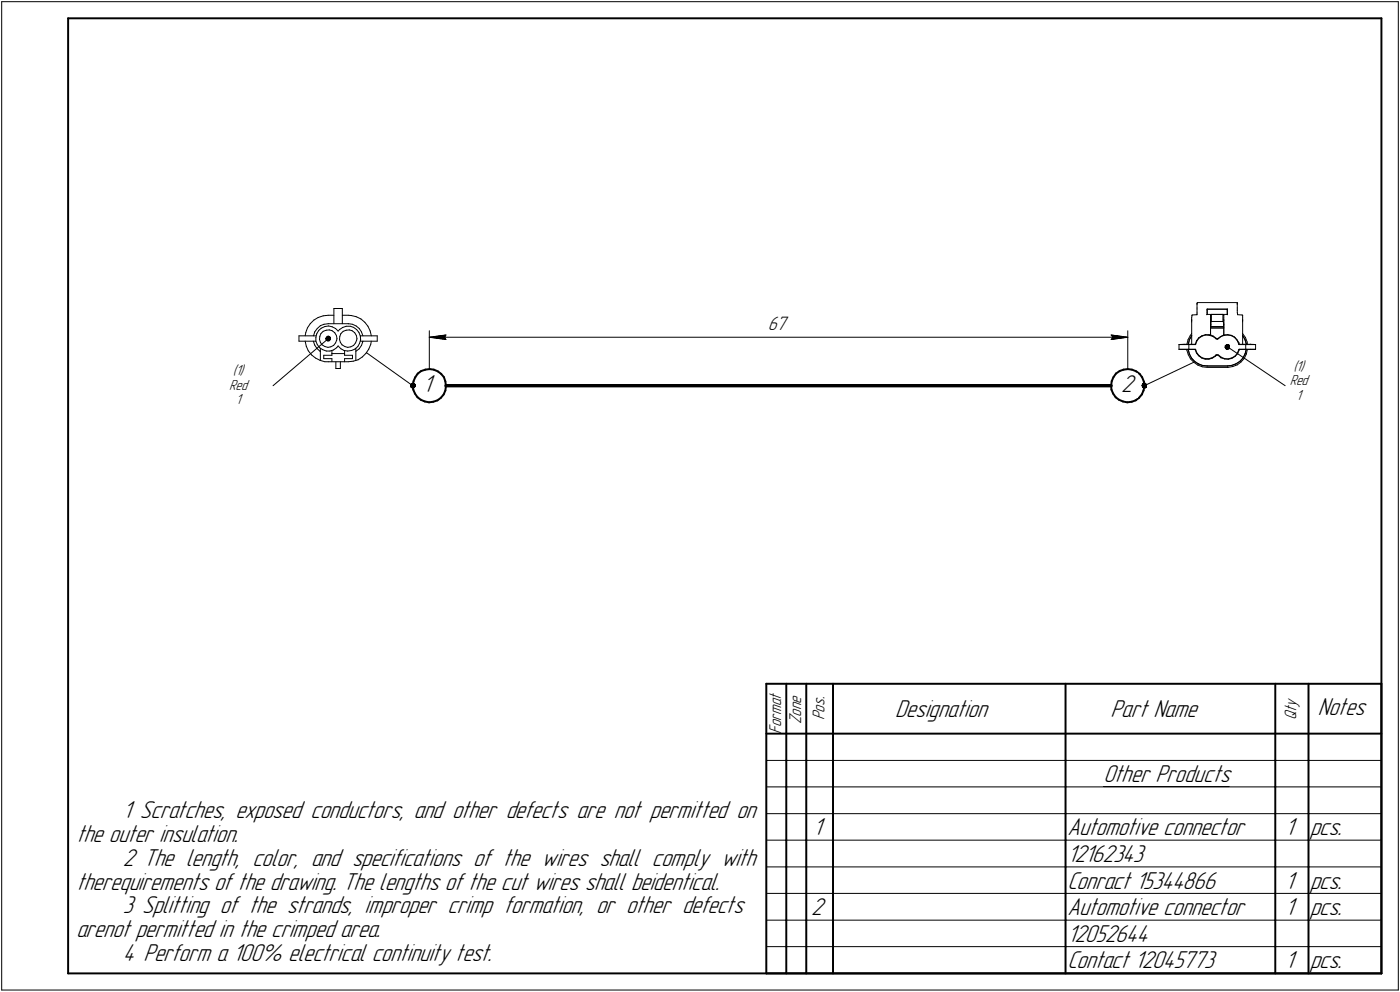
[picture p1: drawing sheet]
<svg xmlns="http://www.w3.org/2000/svg" width="421mm" height="298mm" viewBox="0 0 421 298" stroke-linecap="round" stroke-linejoin="round" font-family="sans-serif">
<path d="M134.1 115.9h200.1z" fill="none" stroke="#000" stroke-width="1"/>
<g fill="none" stroke="#000" stroke-width=".59">
<path d="M20.5 5.5v287zM20.5 5.5h395zM415.5 5.5v287zM124.1 115.8l.2 1.3zM124.3 117.1l.5 1.2zM124.4 114.6l-.3 1.2zM124.8 118.3l.8 1.1zM124.9 113.4l-.5 1.2zM125.6 119.4l1 .7zM125.6 112.3l1.1-.8zM125.6 112.3l-.7 1.1zM126.7 111.5l1.2-.4z"/>
<path d="M127.9 111.1l1.3-.2zM129.2 110.9l1.3 .2zM130.5 111.1l1.2 .5zM131.7 111.6l1 .8zM132.7 112.4l.8 1zM133.4 118.5l-.8 1zM133.5 113.4l.4 1.2zM133.9 117.3l-.5 1.2zM133.9 114.6l.2 1.3zM134.1 116.1l-.2 1.2zM134.1 115.9v.2zM334.2 115.8l.1 1.3z"/>
<path d="M334.3 117.1l.5 1.2zM334.3 114.6l-.1 1.2zM334.8 118.3l.7 1.1zM334.9 113.4l-.6 1.2zM335.5 119.4l1 .7zM335.6 112.3l1.1-.8zM335.6 112.3l-.7 1.1zM336.7 111.5l1.2-.4zM337.9 111.1l1.3-.2zM339.2 110.9l1.2 .2zM340.4 111.1l1.3 .5zM341.7 111.6l1 .8z"/>
<path d="M342.7 112.4l.8 1zM343.4 118.5l-.8 1zM343.5 113.4l.5 1.2zM343.9 117.3l-.5 1.2zM344 114.6l.2 1.3zM344.2 115.9v.2zM344.2 116.1l-.3 1.2zM126.6 120.1l1.2 .5zM127.8 120.7l1.2 .2zM129 120.9l1.3-.2zM130.3 120.7l1.3-.4zM131.6 120.3l1-.8z"/>
<path d="M336.5 120.1l1.2 .5zM337.7 120.7l1.3 .2zM339 120.9l1.4-.2zM340.4 120.7l1.1-.4zM341.5 120.3l1.1-.8zM230.5 205.5v87zM230.5 205.5h185zM236.5 205.5v15zM242.5 205.5v15zM250.5 205.5v15zM320.5 205.5v15zM383.5 205.5v15z"/>
<path d="M393.5 205.5v15zM415.5 205.5v87zM230.5 220.5h185zM236.5 220.5v8zM236.5 228.5v8zM236.5 236.5v8zM242.5 220.5v8zM242.5 228.5v8zM242.5 236.5v8zM250.5 220.5v8zM250.5 228.5v8zM250.5 236.5v8z"/>
<path d="M320.5 220.5v8zM320.5 228.5v8zM320.5 236.5v8zM383.5 220.5v8zM383.5 228.5v8zM383.5 236.5v8zM393.5 220.5v8zM393.5 228.5v8zM393.5 236.5v8zM236.5 244.5v8zM236.5 252.5v8zM242.5 244.5v8z"/>
<path d="M242.5 252.5v8zM250.5 244.5v8zM250.5 252.5v8zM320.5 244.5v8zM320.5 252.5v8zM383.5 244.5v8zM383.5 252.5v8zM393.5 244.5v8zM393.5 252.5v8zM236.5 260.5v8zM236.5 268.5v8zM236.5 276.5v8z"/>
<path d="M242.5 260.5v8zM242.5 268.5v8zM242.5 276.5v8zM250.5 260.5v8zM250.5 268.5v8zM250.5 276.5v8zM320.5 260.5v8zM320.5 268.5v8zM320.5 276.5v8zM383.5 260.5v8zM383.5 268.5v8zM383.5 276.5v8z"/>
<path d="M393.5 260.5v8zM393.5 268.5v8zM393.5 276.5v8zM20.5 292.5h395zM230.5 292.5h185zM236.5 284.5v8zM242.5 284.5v8zM250.5 284.5v8zM320.5 284.5v8zM383.5 284.5v8zM393.5 284.5v8z"/>
</g>
<g fill="none" stroke="#000" stroke-width=".3">
<path d="M.5 .5v297zM.5 .5h420zM420.5 .5v297zM91.9 100l-.1 .9zM92.5 98.6l-.6 1.4zM93.3 97.3l-.8 1.3zM94.4 96.2l1.3-.8zM94.4 96.2l-1.1 1.1zM94.7 99.7l-.4 1.1zM95.4 98.7l-.7 1zM95.4 98.7l1-.8zM95.7 95.4l1.5-.5z"/>
<path d="M95.8 99.3l-.6 1zM95.8 99.3l.8-.7zM96.4 97.9l1.1-.4zM96.6 98.6l1.1-.5zM97.2 99.6l-.7 .6zM97.2 94.9l1.5-.2zM97.2 99.6l.9-.4zM97.5 97.5l1.2-.2zM97.7 98.1l1.1-.1zM98.1 99.2l1-.1zM98.7 94.7h1.7zM98.7 97.3h6z"/>
<path d="M98.8 98l1.1 .2zM99.1 99.1l.8 .3zM99.9 99.4l.8 .6zM99.9 98.2l1 .5zM100.4 92.7v4.6zM100.4 92.7h2.6zM100.7 100l.5 .8zM100.9 98.7l.8 .8zM102.2 99l-.5 .5zM102.2 99l.9-.6zM103 92.7v4.6zM103 94.7h1.7z"/>
<path d="M103.1 98.4l1-.4zM103.2 99.6l.9-.4zM103.2 99.6l-.7 .6zM104.1 99.2l1-.1zM104.1 98h1.2zM104.7 94.7l1 .1zM104.8 97.3h.1M104.8 97.3l1.2 .2zM105.1 99.1l.8 .3zM105.3 98l1 .4zM105.7 94.8l1.4 .4zM105.9 99.4l.8 .6z"/>
<path d="M106 97.5l1.1 .5zM106.3 98.4l1 .7zM106.7 100l.5 .8zM107.1 98l.9 .7zM107.1 95.2l1.4 .6zM107.3 99.1l.6 .8zM107.9 99.9l.5 1.1zM108 98.7l.7 1zM108.5 95.8l1.2 1.1zM108.7 99.7l.4 1.2zM109.7 96.9l1 1.1zM110.7 98l.6 1.5z"/>
<path d="M111.3 99.5l.4 1.4zM129.1 99.4v11.5zM339.2 99.4v11.5zM358.4 96.8v6.7zM358.4 95.5v.4zM358.4 95.9v.2zM358.4 96.1h.1M358.4 96.2h.1M358.4 96.3h.1M358.4 96.4h.1M358.4 96.4v.2zM358.4 96.6v.2z"/>
<path d="M358.5 94.7v.2zM358.5 94.9l-.1 .6zM358.6 94.7h.1M358.6 94.7l1.3-.1zM360 94.6h.1M360 91.2h.1M360 91.3h.1M360 91.4h.1M360 94.3v.3zM360 93.8v.5zM360 92.9v.9zM360 92.5v.4z"/>
<path d="M360 91.4v1.1zM360.1 90.9h.1M360.1 91h.1M360.1 91.1h.1M360.1 90.9h12zM363.1 94.5h.1M363.1 93v1.5zM363.1 93h.1M363.1 92.9v.5zM363.1 93.4v.5zM363.1 93.9v.5zM363.1 94.4l-.1 .2z"/>
<path d="M363.1 93h6zM363.1 92.9h6zM363.1 94.5h6zM364.1 94.7v.2zM364.1 94.9v.6zM364.1 95.5v.4zM364.1 95.9v.2zM364.1 96.1h.1M364.1 96.2h.1M364.1 96.3h.1M364.1 96.4h.1M364.1 96.4v.2z"/>
<path d="M364.1 96.6v.2zM364.1 98.6h.1M364.1 94.7l.2-.2zM364.1 96.8v3.9zM364.1 98.6v2.1zM364.1 98.6h3.9zM364.2 97.8h.1M364.2 97.7h.1M364.2 97.6h.1M364.2 97.5h.1M364.2 97.2v.2zM364.2 97v.2z"/>
<path d="M364.2 97.8v.8zM364.2 98.1h3.8zM364.2 98.6h3.8zM364.3 96.6h3.5zM364.3 94.5h3.5zM364.3 94.5v2.1zM364.3 96.6l-.1 .4zM367.8 94.5v2.1zM367.8 94.5l.2 .2zM367.8 96.6l.2 .4zM368 94.7v.2zM368 94.9v.6z"/>
<path d="M368 95.5v.4zM368 95.9v.2zM368 96.1h.1M368 96.2h.1M368 96.3h.1M368 96.4h.1M368 96.4v.2zM368 96.6v.2zM368 98.6v2.1zM368 97.8v.8zM368 96.8v3.9zM368 97h.1"/>
<path d="M368 97.1v.4zM368 97.5h.1M368 97.6h.1M368 97.7h.1M369.1 94.6h.1M369.1 93h.1M369.1 93v1.5zM369.1 94.3v.3zM369.1 93.8v.5zM369.1 93v.8zM372.1 91.4v1.1zM372.1 92.5v.4z"/>
<path d="M372.1 92.9v.4zM372.1 93.3v.6zM372.1 93.9l.1 .5zM372.1 90.9h.1M372.1 91h.1M372.1 91.1h.1M372.1 91.2h.1M372.1 91.3h.1M372.1 91.4h.1M372.2 94.4v.2zM372.2 94.6l1.3 .1zM373.5 94.7h.2z"/>
<path d="M373.7 96.8v6.7zM373.7 94.7v.2zM373.7 94.9v.6zM373.7 95.5v.4zM373.7 95.9v.2zM373.7 96.1h.1M373.7 96.2h.1M373.7 96.3h.1M373.7 96.4h.1M373.7 96.4v.2zM373.7 96.6v.2zM82.1 115.9l16.6-14.1z"/>
<path d="M89.9 100.9v1.6zM89.9 102.5h5.1zM89.9 100.9h5.1zM91.8 102.5l.3 1.6zM92.1 104.1l.6 1.3zM92.7 105.4l1 1.3zM93.7 106.7l1.2 .9zM94.2 102.5l.5 1.2zM94.3 100.8h.1M94.7 103.7l.6 1zM94.9 107.6l1.4 .7zM95 101.4v1.1z"/>
<path d="M95 102.5l.4 1zM95.2 100.3l-.2 1.1zM95.3 104.7l1 .9zM95.4 103.5l.7 1zM96.1 102l.3 .9zM96.1 104.5l.9 .6zM96.2 101.1l-.1 .9zM96.3 105.6h.1M96.3 108.3l1.4 .4zM96.4 102.9l.5 .7zM96.4 104.6v3.8zM96.5 100.2l-.3 .9z"/>
<path d="M96.9 103.6l.8 .5zM97 105.1l1.1 .4zM97.4 106.8h2.4zM97.4 106.8v1zM97.4 107.8h2.4zM97.7 104.1l.9 .3zM97.7 108.7h1zM98.1 105.5h1.1zM98.6 104.4l.9-.2zM98.7 108.7h6zM99.2 105.5l1.1-.3zM99.5 104.2l.8-.4z"/>
<path d="M99.8 106.3h3.8zM99.8 105.3v1zM99.8 106.3v.5zM99.8 107.8v.9zM100.3 105.2l1-.7zM100.9 103l-.6 .8zM101 108.7v2zM101 110.7h1.4zM101.2 100.8l.1 1zM101.3 102.2l-.4 .8zM101.3 101.8v.4zM101.7 104l.8 .8z"/>
<path d="M101.7 104l-.4 .5zM102.1 102l.3 .9zM102.2 101.1l-.1 .9zM102.4 102.9l.5 .7zM102.4 108.7v2zM102.5 100.2l-.3 .9zM102.5 104.8l1 .5zM102.9 103.6l.8 .5zM103.5 105.3l1.1 .2zM103.6 105.3v1zM103.6 106.3v.5zM103.6 106.8h2.4z"/>
<path d="M103.6 107.8v.9zM103.6 107.8h2.4zM103.7 104.1l.9 .3zM104.6 104.4l.9-.2zM104.6 105.5l1.1-.2zM104.7 108.7l1.6-.2zM105.5 104.2l.8-.4zM105.7 105.3l1.1-.4zM106 106.8v1zM106.3 108.5l1.4-.4zM106.8 104.9l.8-.8zM106.9 103l-.6 .8z"/>
<path d="M107 105.6l1-.8zM107 104.6v3.8zM107.2 100.8l.2 1zM107.3 102.2l-.4 .8zM107.4 101.8l-.1 .4zM107.7 108.1l1.3-.8zM108.1 103.2l-.5 .9zM108.4 100.9h5.1zM108.4 101l.1 1.1zM108.4 102.5h5.1zM108.5 102.1l-.4 1.1zM108.7 103.8l-.7 1z"/>
<path d="M109 107.3l1.1-1.1zM109.1 102.6h.1M109.1 102.6l-.4 1.2zM110.2 106l13.9 9.9zM110.9 104.9l-.8 1.3zM111.5 103.5l-.6 1.4zM111.7 102.5l-.2 1zM113.5 100.9v1.6zM129.1 101.3l5-.6zM129.1 101.3h210.1zM129.1 101.3l5 .7zM133.7 101.3l.4 .7z"/>
<path d="M134.1 100.7l-.4 .6zM334.2 100.7l5 .6zM334.2 100.7l.5 .6zM334.2 102l5-.7zM334.7 101.3l-.5 .7zM344.2 115.9l14.8-7zM354.6 103.5h2.9zM354.6 105h2.9zM354.6 103.5v1.5zM354.6 103.5h1.5zM354.6 105h1.5zM356.1 105h1.2z"/>
<path d="M356.1 103.5h1.2zM357 105v.2zM357 105.2l.4 1.4zM357.3 102.1l-.3 1.4zM357.3 103.5h.1M357.3 105l.4 1.3zM357.3 105h.1M357.4 105l.2 1.3zM357.4 106.6l.7 1.3zM357.4 105h2zM357.4 103.5h1zM357.4 103.4h.1"/>
<path d="M357.5 103.5v1.5zM357.5 105h2.1zM357.5 103.5h2.1zM357.6 106.3l.7 1.2zM357.7 102.1l-.3 1.4zM357.7 106.3l.6 1.3zM357.7 102l-.3 1.4zM358 100.8l-.7 1.3zM358.1 107.9l1 1zM358.3 107.6l.9 1zM358.3 107.5l.9 1zM358.4 100.2l-.4 .6z"/>
<path d="M358.4 100.9h.1M358.4 100.8l-.7 1.2zM358.4 103.5h1.1zM358.4 100.9l-.7 1.2zM359.1 108.9l1.2 .8zM359.2 108.5l1.1 .8zM359.2 108.6l1.2 .8zM359.4 105h.2zM359.4 105l.4 1.1zM359.5 103.5h.1M359.6 105l.3 1zM359.8 102.4l-.3 1.1z"/>
<path d="M359.8 106.1l.7 .8zM359.9 102.5l-.3 1zM359.9 106l.7 .8zM360.3 109.7l1.3 .5zM360.3 109.3l1.3 .5zM360.4 109.4l1.4 .5zM360.5 101.5l.9-.6zM360.5 106.9l.9 .7zM360.5 101.5l-.7 .9zM360.6 101.6l.9-.6zM360.6 106.8l.9 .7zM360.6 101.6l-.7 .9z"/>
<path d="M361.4 100.9l1.1-.3zM361.4 107.6l1.1 .3zM361.5 101l1-.3zM361.5 107.5l1 .3zM361.6 109.8l1.5 .2zM361.6 110.2l1.5 .2zM361.8 109.9l1.3 .1zM362.5 107.9h1.1zM362.5 100.7l1.1 .1zM362.5 100.6h1.1zM362.5 107.8h1.1zM363.1 110h6z"/>
<path d="M363.1 110.4h6zM363.6 107.9l1.1-.3zM363.6 100.8l1.1 .3zM363.6 100.6l.5 .1zM363.6 107.8l1.1-.4zM364.1 100.7l.8 .3zM364.7 107.4l.9-.6zM364.7 107.6l.9-.6zM364.7 101.1l.9 .6zM364.9 101l.9 .7zM365.6 101.7h.1M365.8 101.9h.1"/>
<path d="M365.7 106.7l.3-.1zM365.7 106.7l-.1 .1zM365.8 106.8h.1M365.8 101.7l.3 .2zM365.8 106.8l-.2 .2zM365.8 101.9h.3zM365.8 106.8l.3-.1zM366 106.6l.4 .1zM366.1 101.9l.3-.1zM366.1 106.7l.3 .1zM366.4 106.8l.8 .7zM366.4 101.8h.1"/>
<path d="M366.4 101.7l.6-.5zM366.4 106.7l.9 .7zM366.4 101.8l.9-.7zM367 101.2l1-.5zM367.2 107.5l1.1 .4zM367.3 107.4l1 .4zM367.3 101.1l1-.3zM368 100.7l1.1-.1zM368.3 107.8l1.1 .1zM368.3 107.9h1.1zM368.3 100.8l1.1-.1zM369.1 104.2l17.4 11.7z"/>
<path d="M369.1 110l1.3-.2zM369.1 110.4h.2zM369.1 110l1.4-.2zM369.1 100.6l1.1 .2zM369.3 110.4l1.5-.2zM369.4 107.9l1.1-.4zM369.4 107.9l1.1-.2zM369.4 100.7l1.1 .2zM370.2 100.8l1.1 .5zM370.4 109.8l1.3-.4zM370.5 107.5l.9-.5zM370.5 107.7l.9-.6z"/>
<path d="M370.5 109.8l1.3-.5zM370.5 100.9l.9 .6zM370.8 110.2l1.3-.6zM371.3 101.3l.7 .8zM371.4 101.5l.7 .9zM371.7 109.4l1.2-.8zM371.8 109.3l1.2-.8zM372 102.1l.6 .9zM372.1 109.6l1.1-.8zM372.1 102.4l.4 1zM372.1 106.2l-.7 .8zM372.2 106.3l-.8 .8z"/>
<path d="M372.5 105.2l-.4 1zM372.5 103.4l.1 .1zM372.6 105.3l-.4 1zM372.6 105h.1M372.6 103.5h.1M372.6 105h2zM372.6 103l.1 .5zM372.6 105l-.1 .2zM372.6 103.5h2zM372.7 103.5h1zM372.7 105h2.1zM372.7 105l-.1 .3z"/>
<path d="M373.8 100.9h.1M373.7 103.5h1.1zM373.7 100.8l.7 1.2zM373.7 100.2l.9 1.2zM373.8 107.6l-.9 1zM373.8 100.9l.7 1.2zM373.9 107.5l-.9 1zM374.2 107.7l-1 1.1zM374.4 102l.4 1.4zM374.5 106.3l-.6 1.2zM374.5 102.1l.3 1.4zM374.5 106.3l-.7 1.3z"/>
<path d="M374.6 101.4l.5 1.4zM374.6 105h3zM374.6 103.5v1.5zM374.7 103.5h2.9zM374.8 105h1.2zM374.8 105l-.3 1.3zM374.8 103.5h1.2zM374.8 103.4h.1M374.8 106.4l-.6 1.3zM375.1 102.8l.1 .7zM375.2 105l-.4 1.4zM376.1 105h.1"/>
<path d="M376 103.5h.1M376.1 103.5h1.5zM376.1 105h1.5zM377.6 103.5v1.5zM230.5 228.5h6zM230.5 236.5h6zM236.5 228.5h6zM236.5 236.5h6zM242.5 228.5h8zM242.5 236.5h8zM250.5 228.5h70zM250.5 236.5h70z"/>
<path d="M320.5 228.5h63zM320.5 236.5h63zM331.9 236.4h37.8zM383.5 228.5h10zM383.5 236.5h10zM393.5 228.5h22zM393.5 236.5h22zM230.5 244.5h6zM230.5 252.5h6zM236.5 244.5h6zM236.5 252.5h6zM242.5 244.5h8z"/>
<path d="M242.5 252.5h8zM250.5 244.5h70zM250.5 252.5h70zM320.5 244.5h63zM320.5 252.5h63zM383.5 244.5h10zM383.5 252.5h10zM393.5 244.5h22zM393.5 252.5h22zM230.5 260.5h6zM230.5 268.5h6zM230.5 276.5h6z"/>
<path d="M236.5 260.5h6zM236.5 268.5h6zM236.5 276.5h6zM242.5 260.5h8zM242.5 268.5h8zM242.5 276.5h8zM250.5 260.5h70zM250.5 268.5h70zM250.5 276.5h70zM320.5 260.5h63zM320.5 268.5h63zM320.5 276.5h63z"/>
<path d="M383.5 260.5h10zM383.5 268.5h10zM383.5 276.5h10zM393.5 260.5h22zM393.5 268.5h22zM393.5 276.5h22zM.5 297.5h420zM230.5 284.5h6zM236.5 284.5h6zM242.5 284.5h8zM250.5 284.5h70zM320.5 284.5h63z"/>
<path d="M383.5 284.5h10zM393.5 284.5h22z"/>
</g>
<g fill="#fff" stroke="#fff" stroke-width=".3">
<path d="M230.9 94.7h6.5zM230.9 94.7h6.5zM230.9 94.8h6.5zM230.9 94.9h6.5zM230.9 95h6.5zM230.9 95.1h6.5zM230.9 95.2h6.5zM230.9 95.3h6.5zM230.9 95.3h6.5zM230.9 95.4h6.5zM230.9 95.5h6.5zM230.9 95.6h6.5zM230.9 95.7h6.5zM230.9 95.8h6.5zM230.9 95.8h6.5zM230.9 95.9h6.5zM230.9 96h6.5zM230.9 96.1h6.5zM230.9 96.2h6.5zM230.9 96.3h6.5zM230.9 96.4h6.5zM230.9 96.4h6.5zM230.9 96.5h6.5zM230.9 96.6h6.5zM230.9 96.7h6.5zM230.9 96.8h6.5zM230.9 96.9h6.5zM230.9 96.9h6.5zM230.9 97h6.5zM230.9 97.1h6.5zM230.9 97.2h6.5zM230.9 97.3h6.5zM230.9 97.4h6.5zM230.9 97.5h6.5zM230.9 97.5h6.5zM230.9 97.6h6.5zM230.9 97.7h6.5zM230.9 97.8h6.5zM230.9 97.9h6.5zM230.9 98h6.5zM230.9 98h6.5zM230.9 98.1h6.5zM230.9 98.2h6.5zM230.9 98.3h6.5zM230.9 98.4h6.5zM230.9 98.5h6.5zM230.9 98.6h6.5zM230.9 98.6h6.5zM230.9 98.7h6.5zM230.9 98.8h6.5zM230.9 98.9h6.5zM230.9 99h6.5zM230.9 99.1h6.5zM230.9 99.1h6.5zM230.9 99.2h6.5zM230.9 99.3h6.5zM230.9 99.4h6.5zM230.9 99.5h6.5zM230.9 99.6h6.5zM230.9 99.7h6.5zM230.9 99.7h6.5zM230.9 99.8h6.5zM230.9 99.9h6.5zM230.9 100h6.5zM230.9 100.1h6.5zM230.9 100.2h6.5zM230.9 100.2h6.5z"/>
<path d="M133.9 100.2h.7zM133.2 100.3h1.4zM132.4 100.4h2.2zM131.7 100.5h2.9zM130.9 100.6h3.7zM130.7 100.7h3.9zM130.6 100.8h4zM130.3 100.8h4.3zM130.1 100.9h4.5zM130 101h4.6zM129.7 101.1h4.9zM129.5 101.2h5.1zM129.4 101.3h5.2zM129.1 101.3h5.5zM129.4 101.4h5.2zM129.5 101.5h5.1zM129.7 101.6h4.9zM130 101.7h4.6zM130.1 101.8h4.5zM130.3 101.9h4.3zM130.6 101.9h4zM130.7 102h3.9zM130.9 102.1h3.7zM131.6 102.2h3zM132.2 102.3h2.4zM132.8 102.4h1.8zM133.4 102.4h1.2zM134 102.5h.6z"/>
<path d="M333.7 100.2h.7zM333.7 100.3h1.5zM333.7 100.4h2.3zM333.7 100.5h3zM333.7 100.6h3.7zM333.7 100.7h4zM333.7 100.8h4.1zM333.7 100.8h4.3zM333.7 100.9h4.5zM333.7 101h4.7zM333.7 101.1h4.9zM333.7 101.2h5.1zM333.7 101.3h5.3zM333.7 101.3h5.5zM333.7 101.4h5.3zM333.7 101.5h5.1zM333.7 101.6h4.9zM333.7 101.7h4.7zM333.7 101.8h4.5zM333.7 101.9h4.3zM333.7 101.9h4.1zM333.7 102h4zM333.7 102.1h3.7zM333.7 102.2h3.1zM333.7 102.3h2.5zM333.7 102.4h1.8zM333.7 102.4h1.2zM333.7 102.5h.6z"/>
<path d="M127.2 112.4h3.9zM127.2 112.4h3.9zM127.2 112.5h3.9zM127.2 112.6h3.9zM127.2 112.7h3.9zM127.2 112.8h3.9zM127.2 112.9h3.9zM127.2 112.9h3.9zM127.2 113h3.9zM127.2 113.1h3.9zM127.2 113.2h3.9zM127.2 113.3h3.9zM127.2 113.4h3.9zM127.2 113.5h3.9zM127.2 113.5h3.9zM127.2 113.6h3.9zM127.2 113.7h3.9zM127.2 113.8h3.9zM127.2 113.9h3.9zM127.2 114h3.9zM127.2 114h3.9zM127.2 114.1h3.9zM127.2 114.2h3.9zM127.2 114.3h3.9zM127.2 114.4h3.9zM127.2 114.5h3.9zM127.2 114.6h3.9zM127.2 114.6h3.9zM127.2 114.7h3.9zM127.2 114.8h3.9zM127.2 114.9h3.9zM127.2 115h3.9zM127.2 115.1h3.9zM127.2 115.1h3.9zM127.2 115.2h3.9zM127.2 115.3h3.9zM127.2 115.4h3.9zM127.2 115.5h3.9zM127.2 115.6h3.9zM127.2 115.7h3.9zM127.2 115.7h3.9zM127.2 115.8h3.9zM127.2 115.9h3.9zM127.2 116h3.9zM127.2 116.1h3.9zM127.2 116.2h3.9zM127.2 116.2h3.9zM127.2 116.3h3.9zM127.2 116.4h3.9zM127.2 116.5h3.9zM127.2 116.6h3.9zM127.2 116.7h3.9zM127.2 116.8h3.9zM127.2 116.8h3.9zM127.2 116.9h3.9zM127.2 117h3.9zM127.2 117.1h3.9zM127.2 117.2h3.9zM127.2 117.3h3.9zM127.2 117.3h3.9zM127.2 117.4h3.9zM127.2 117.5h3.9zM127.2 117.6h3.9zM127.2 117.7h3.9zM127.2 117.8h3.9zM127.2 117.9h3.9zM127.2 117.9h3.9zM127.2 118h3.9zM127.2 118.1h3.9zM127.2 118.2h3.9zM127.2 118.3h3.9zM127.2 118.4h3.9zM127.2 118.4h3.9zM127.2 118.5h3.9zM127.2 118.6h3.9zM127.2 118.7h3.9zM127.2 118.8h3.9zM127.2 118.9h3.9zM127.2 119h3.9zM127.2 119h3.9zM127.2 119.1h3.9zM127.2 119.2h3.9zM127.2 119.3h3.9zM127.2 119.4h3.9z"/>
<path d="M70 109.5h4.2zM70 109.6h4.2zM70 109.6h4.2zM70 109.7h4.2zM70 109.8h4.2zM70 109.9h4.2zM70 110h4.2zM70 110.1h4.2zM70 110.2h4.2zM70 110.2h4.2zM70 110.3h4.2zM70 110.4h4.2zM70 110.5h4.2zM70 110.6h4.2zM70 110.7h4.2zM70 110.7h4.2zM70 110.8h4.2zM70 110.9h4.2zM70 111h4.2zM70 111.1h4.2zM70 111.2h4.2zM70 111.3h4.2zM70 111.3h4.2zM70 111.4h4.2zM70 111.5h4.2zM70 111.6h4.2zM70 111.7h4.2zM70 111.8h4.2zM70 111.8h4.2zM70 111.9h4.2zM70 112h4.2zM70 112.1h4.2zM70 112.2h4.2zM70 112.3h4.2zM70 112.4h4.2zM70 112.4h4.2zM70 112.5h4.2zM70 112.6h4.2zM70 112.7h4.2zM70 112.8h4.2zM70 112.9h4.2zM70 112.9h4.2zM70 113h4.2zM70 113.1h4.2zM70 113.2h4.2zM70 113.3h4.2zM70 113.4h4.2zM70 113.5h4.2zM70 113.5h4.2zM70 113.6h4.2z"/>
<path d="M68.9 113.7h6.4zM68.9 113.8h6.4zM68.9 113.9h6.4zM68.9 114h6.4zM68.9 114h6.4zM68.9 114.1h6.4zM68.9 114.2h6.4zM68.9 114.3h6.4zM68.9 114.4h6.4zM68.9 114.5h6.4zM68.9 114.6h6.4zM68.9 114.6h6.4zM68.9 114.7h6.4zM68.9 114.8h6.4zM68.9 114.9h6.4zM68.9 115h6.4zM68.9 115.1h6.4zM68.9 115.1h6.4zM68.9 115.2h6.4zM68.9 115.3h6.4zM68.9 115.4h6.4zM68.9 115.5h6.4zM68.9 115.6h6.4zM68.9 115.7h6.4zM68.9 115.7h6.4zM68.9 115.8h6.4zM68.9 115.9h6.4zM68.9 116h6.4zM68.9 116.1h6.4zM68.9 116.2h6.4zM68.9 116.2h6.4zM68.9 116.3h6.4zM68.9 116.4h6.4zM68.9 116.5h6.4zM68.9 116.6h6.4zM68.9 116.7h6.4zM68.9 116.8h6.4zM68.9 116.8h6.4zM68.9 116.9h6.4zM68.9 117h6.4zM68.9 117.1h6.4zM68.9 117.2h6.4zM68.9 117.3h6.4zM68.9 117.3h6.4zM68.9 117.4h6.4zM68.9 117.5h6.4zM68.9 117.6h6.4zM68.9 117.7h6.4zM68.9 117.8h6.4zM68.9 117.9h6.4zM68.9 117.9h6.4z"/>
<path d="M70.9 118h2.3zM70.9 118.1h2.3zM70.9 118.2h2.3zM70.9 118.3h2.3zM70.9 118.4h2.3zM70.9 118.4h2.3zM70.9 118.5h2.3zM70.9 118.6h2.3zM70.9 118.7h2.3zM70.9 118.8h2.3zM70.9 118.9h2.3zM70.9 119h2.3zM70.9 119h2.3zM70.9 119.1h2.3zM70.9 119.2h2.3zM70.9 119.3h2.3zM70.9 119.4h2.3zM70.9 119.5h2.3zM70.9 119.5h2.3zM70.9 119.6h2.3zM70.9 119.7h2.3zM70.9 119.8h2.3zM70.9 119.9h2.3zM70.9 120h2.3zM70.9 120.1h2.3zM70.9 120.1h2.3zM70.9 120.2h2.3zM70.9 120.3h2.3zM70.9 120.4h2.3zM70.9 120.5h2.3zM70.9 120.6h2.3zM70.9 120.6h2.3zM70.9 120.7h2.3zM70.9 120.8h2.3zM70.9 120.9h2.3zM70.9 121h2.3zM70.9 121.1h2.3zM70.9 121.2h2.3zM70.9 121.2h2.3zM70.9 121.3h2.3zM70.9 121.4h2.3zM70.9 121.5h2.3zM70.9 121.6h2.3zM70.9 121.7h2.3zM70.9 121.8h2.3zM70.9 121.8h2.3zM70.9 121.9h2.3zM70.9 122h2.3zM70.9 122.1h2.3zM70.9 122.2h2.3zM70.9 122.3h2.3z"/>
<path d="M389 108.1h4.1zM389 108.2h4.1zM389 108.3h4.1zM389 108.4h4.1zM389 108.5h4.1zM389 108.5h4.1zM389 108.6h4.1zM389 108.7h4.1zM389 108.8h4.1zM389 108.9h4.1zM389 109h4.1zM389 109.1h4.1zM389 109.1h4.1zM389 109.2h4.1zM389 109.3h4.1zM389 109.4h4.1zM389 109.5h4.1zM389 109.6h4.1zM389 109.6h4.1zM389 109.7h4.1zM389 109.8h4.1zM389 109.9h4.1zM389 110h4.1zM389 110.1h4.1zM389 110.2h4.1zM389 110.2h4.1zM389 110.3h4.1zM389 110.4h4.1zM389 110.5h4.1zM389 110.6h4.1zM389 110.7h4.1zM389 110.7h4.1zM389 110.8h4.1zM389 110.9h4.1zM389 111h4.1zM389 111.1h4.1zM389 111.2h4.1zM389 111.3h4.1zM389 111.3h4.1zM389 111.4h4.1zM389 111.5h4.1zM389 111.6h4.1zM389 111.7h4.1zM389 111.8h4.1zM389 111.8h4.1zM389 111.9h4.1zM389 112h4.1zM389 112.1h4.1zM389 112.2h4.1zM389 112.3h4.1zM389 112.4h4.1z"/>
<path d="M387.9 112.4h6.3zM387.9 112.5h6.3zM387.9 112.6h6.3zM387.9 112.7h6.3zM387.9 112.8h6.3zM387.9 112.9h6.3zM387.9 112.9h6.3zM387.9 113h6.3zM387.9 113.1h6.3zM387.9 113.2h6.3zM387.9 113.3h6.3zM387.9 113.4h6.3zM387.9 113.5h6.3zM387.9 113.5h6.3zM387.9 113.6h6.3zM387.9 113.7h6.3zM387.9 113.8h6.3zM387.9 113.9h6.3zM387.9 114h6.3zM387.9 114h6.3zM387.9 114.1h6.3zM387.9 114.2h6.3zM387.9 114.3h6.3zM387.9 114.4h6.3zM387.9 114.5h6.3zM387.9 114.6h6.3zM387.9 114.6h6.3zM387.9 114.7h6.3zM387.9 114.8h6.3zM387.9 114.9h6.3zM387.9 115h6.3zM387.9 115.1h6.3zM387.9 115.1h6.3zM387.9 115.2h6.3zM387.9 115.3h6.3zM387.9 115.4h6.3zM387.9 115.5h6.3zM387.9 115.6h6.3zM387.9 115.7h6.3zM387.9 115.7h6.3zM387.9 115.8h6.3zM387.9 115.9h6.3zM387.9 116h6.3zM387.9 116.1h6.3zM387.9 116.2h6.3zM387.9 116.2h6.3zM387.9 116.3h6.3zM387.9 116.4h6.3zM387.9 116.5h6.3zM387.9 116.6h6.3z"/>
<path d="M389.9 116.7h2.3zM389.9 116.8h2.3zM389.9 116.8h2.3zM389.9 116.9h2.3zM389.9 117h2.3zM389.9 117.1h2.3zM389.9 117.2h2.3zM389.9 117.3h2.3zM389.9 117.3h2.3zM389.9 117.4h2.3zM389.9 117.5h2.3zM389.9 117.6h2.3zM389.9 117.7h2.3zM389.9 117.8h2.3zM389.9 117.9h2.3zM389.9 117.9h2.3zM389.9 118h2.3zM389.9 118.1h2.3zM389.9 118.2h2.3zM389.9 118.3h2.3zM389.9 118.4h2.3zM389.9 118.4h2.3zM389.9 118.5h2.3zM389.9 118.6h2.3zM389.9 118.7h2.3zM389.9 118.8h2.3zM389.9 118.9h2.3zM389.9 119h2.3zM389.9 119h2.3zM389.9 119.1h2.3zM389.9 119.2h2.3zM389.9 119.3h2.3zM389.9 119.4h2.3zM389.9 119.5h2.3zM389.9 119.5h2.3zM389.9 119.6h2.3zM389.9 119.7h2.3zM389.9 119.8h2.3zM389.9 119.9h2.3zM389.9 120h2.3zM389.9 120.1h2.3zM389.9 120.1h2.3zM389.9 120.2h2.3zM389.9 120.3h2.3zM389.9 120.4h2.3zM389.9 120.5h2.3zM389.9 120.6h2.3zM389.9 120.7h2.3zM389.9 120.7h2.3zM389.9 120.8h2.3zM389.9 120.9h2.3z"/>
<path d="M337.1 112.4h5zM337.1 112.4h5zM337.1 112.5h5zM337.1 112.6h5zM337.1 112.7h5zM337.1 112.8h5zM337.1 112.9h5zM337.1 112.9h5zM337.1 113h5zM337.1 113.1h5zM337.1 113.2h5zM337.1 113.3h5zM337.1 113.4h5zM337.1 113.5h5zM337.1 113.5h5zM337.1 113.6h5zM337.1 113.7h5zM337.1 113.8h5zM337.1 113.9h5zM337.1 114h5zM337.1 114h5zM337.1 114.1h5zM337.1 114.2h5zM337.1 114.3h5zM337.1 114.4h5zM337.1 114.5h5zM337.1 114.6h5zM337.1 114.6h5zM337.1 114.7h5zM337.1 114.8h5zM337.1 114.9h5zM337.1 115h5zM337.1 115.1h5zM337.1 115.1h5zM337.1 115.2h5zM337.1 115.3h5zM337.1 115.4h5zM337.1 115.5h5zM337.1 115.6h5zM337.1 115.7h5zM337.1 115.7h5zM337.1 115.8h5zM337.1 115.9h5zM337.1 116h5zM337.1 116.1h5zM337.1 116.2h5zM337.1 116.2h5zM337.1 116.3h5zM337.1 116.4h5zM337.1 116.5h5zM337.1 116.6h5zM337.1 116.7h5zM337.1 116.8h5zM337.1 116.8h5zM337.1 116.9h5zM337.1 117h5zM337.1 117.1h5zM337.1 117.2h5zM337.1 117.3h5zM337.1 117.3h5zM337.1 117.4h5zM337.1 117.5h5zM337.1 117.6h5zM337.1 117.7h5zM337.1 117.8h5zM337.1 117.9h5zM337.1 117.9h5zM337.1 118h5zM337.1 118.1h5zM337.1 118.2h5zM337.1 118.3h5zM337.1 118.4h5zM337.1 118.4h5zM337.1 118.5h5zM337.1 118.6h5zM337.1 118.7h5zM337.1 118.8h5zM337.1 118.9h5zM337.1 119h5zM337.1 119h5zM337.1 119.1h5zM337.1 119.2h5zM337.1 119.3h5zM337.1 119.4h5z"/>
</g>
<g fill="#000" stroke="#000" stroke-width=".3">
<path d="M98.6 101h.3zM98.3 101.1h.8zM98.3 101.2h.9zM98.2 101.3h1.1zM98.1 101.3h1.3zM98 101.4h1.4zM98 101.5h1.5zM98 101.6h1.5zM98 101.7h1.5zM98 101.8h1.5zM98 101.9h1.5zM98 101.9h1.5zM98 102h1.5zM98 102.1h1.4zM98 102.2h1.3zM98 102.3h1.2zM98.2 102.4h.9zM98.4 102.4h.7z"/>
<path d="M124 115.1h.4zM123.7 115.2h.8zM123.6 115.3h1.1zM123.5 115.4h1.3zM123.5 115.5h1.4zM123.5 115.6h1.4zM123.4 115.7h1.6zM123.4 115.7h1.6zM123.4 115.8h1.6zM123.4 115.9h1.6zM123.4 116h1.6zM123.4 116.1h1.6zM123.4 116.2h1.6zM123.5 116.2h1.4zM123.5 116.3h1.3zM123.5 116.4h1.2zM123.7 116.5h.9zM123.9 116.6h.6z"/>
<path d="M129.1 101.3h4.6zM129.8 101.4h4zM130.4 101.5h3.5zM131.1 101.6h2.8zM131.7 101.7h2.2zM132.2 101.8h1.8zM132.9 101.9h1.1zM133.5 101.9h.6z"/>
<path d="M133.5 100.8h.6zM132.9 100.8h1.1zM132.2 100.9h1.8zM131.7 101h2.2zM131.1 101.1h2.8zM130.4 101.2h3.5zM129.8 101.3h4z"/>
<path d="M334.3 100.8h.6zM334.3 100.8h1.1zM334.4 100.9h1.7zM334.4 101h2.3zM334.5 101.1h2.8zM334.6 101.2h3.4zM334.7 101.3h3.9z"/>
<path d="M334.7 101.3h4.5zM334.7 101.4h3.9zM334.6 101.5h3.4zM334.5 101.6h2.8zM334.4 101.7h2.3zM334.4 101.8h1.7zM334.3 101.9h1.1zM334.3 101.9h.6z"/>
<path d="M343.9 115.1h.6zM343.7 115.2h.9zM343.6 115.3h1.1zM343.6 115.4h1.2zM343.5 115.5h1.3zM343.5 115.6h1.3zM343.4 115.7h1.5zM343.4 115.7h1.5zM343.3 115.8h1.6zM343.4 115.9h1.5zM343.4 116h1.5zM343.4 116.1h1.5zM343.5 116.2h1.4zM343.5 116.2h1.4zM343.5 116.3h1.3zM343.7 116.4h1.1zM343.7 116.5h1zM343.8 116.6h.8z"/>
<path d="M368.8 103.5h.7zM368.7 103.6h1zM368.6 103.7h1.1zM368.6 103.8h1.2zM368.4 103.9h1.4zM368.4 104h1.4zM368.4 104.1h1.5zM368.4 104.1h1.5zM368.4 104.2h1.5zM368.4 104.3h1.5zM368.3 104.4h1.6zM368.4 104.5h1.5zM368.5 104.6h1.4zM368.5 104.6h1.4zM368.6 104.7h1.2zM368.6 104.8h1.1zM368.7 104.9h.9zM368.9 105h.4z"/>
</g>
<g font-size="7.8">
<text x="127.2" y="117.9">1</text>
<text x="337.2" y="117.9">2</text>
<text x="269.2" y="215.5">Designation</text>
<text x="334" y="215.5">Part Name</text>
<text x="396.3" y="215">Notes</text>
<text x="331.8" y="235">Other Products</text>
<text x="37" y="246">1 Scratches, exposed conductors, and other defects are not permitted on</text>
<text x="244.5" y="251">1</text>
<text x="321" y="251">Automotive connector</text>
<text x="386.5" y="251">1 pcs.</text>
<text x="23" y="253.1">the outer insulation.</text>
<text x="37" y="260.2">2 The length, color, and specifications of the wires shall comply with</text>
<text x="321" y="259">12162343</text>
<text x="23" y="267.4">therequirements of the drawing. The lengths of the cut wires shall beidentical.</text>
<text x="321" y="267">Conract 15344866</text>
<text x="386.5" y="267">1 pcs.</text>
<text x="37" y="274.5">3 Splitting of the strands, improper crimp formation, or other defects</text>
<text x="244" y="275">2</text>
<text x="321" y="275">Automotive connector</text>
<text x="386.5" y="275">1 pcs.</text>
<text x="23" y="281.6">arenot permitted in the crimped area.</text>
<text x="321" y="283">12052644</text>
<text x="37" y="288.8">4 Perform a 100% electrical continuity test.</text>
<text x="321" y="291">Contact 12045773</text>
<text x="386.5" y="291">1 pcs.</text>
</g>
<text font-size="6.2" x="230.9" y="99.1">67</text>
<g font-size="5.4">
<text x="234.9" y="220.5" transform="rotate(-90 234.9 220.5)">Format</text>
<text x="240.9" y="217.7" transform="rotate(-90 240.9 217.7)">Zone</text>
<text x="247.9" y="216.4" transform="rotate(-90 247.9 216.4)">Pos.</text>
<text x="389.9" y="216.4" transform="rotate(-90 389.9 216.4)">Qty</text>
</g>
<g font-size="4.6">
<text x="70" y="112.8">(1)</text>
<text x="389" y="111.5">(1)</text>
<text x="68.9" y="117.1">Red</text>
<text x="387.9" y="115.8">Red</text>
<text x="70.9" y="121.4">1</text>
<text x="389.9" y="120.1">1</text>
</g>
</svg>
